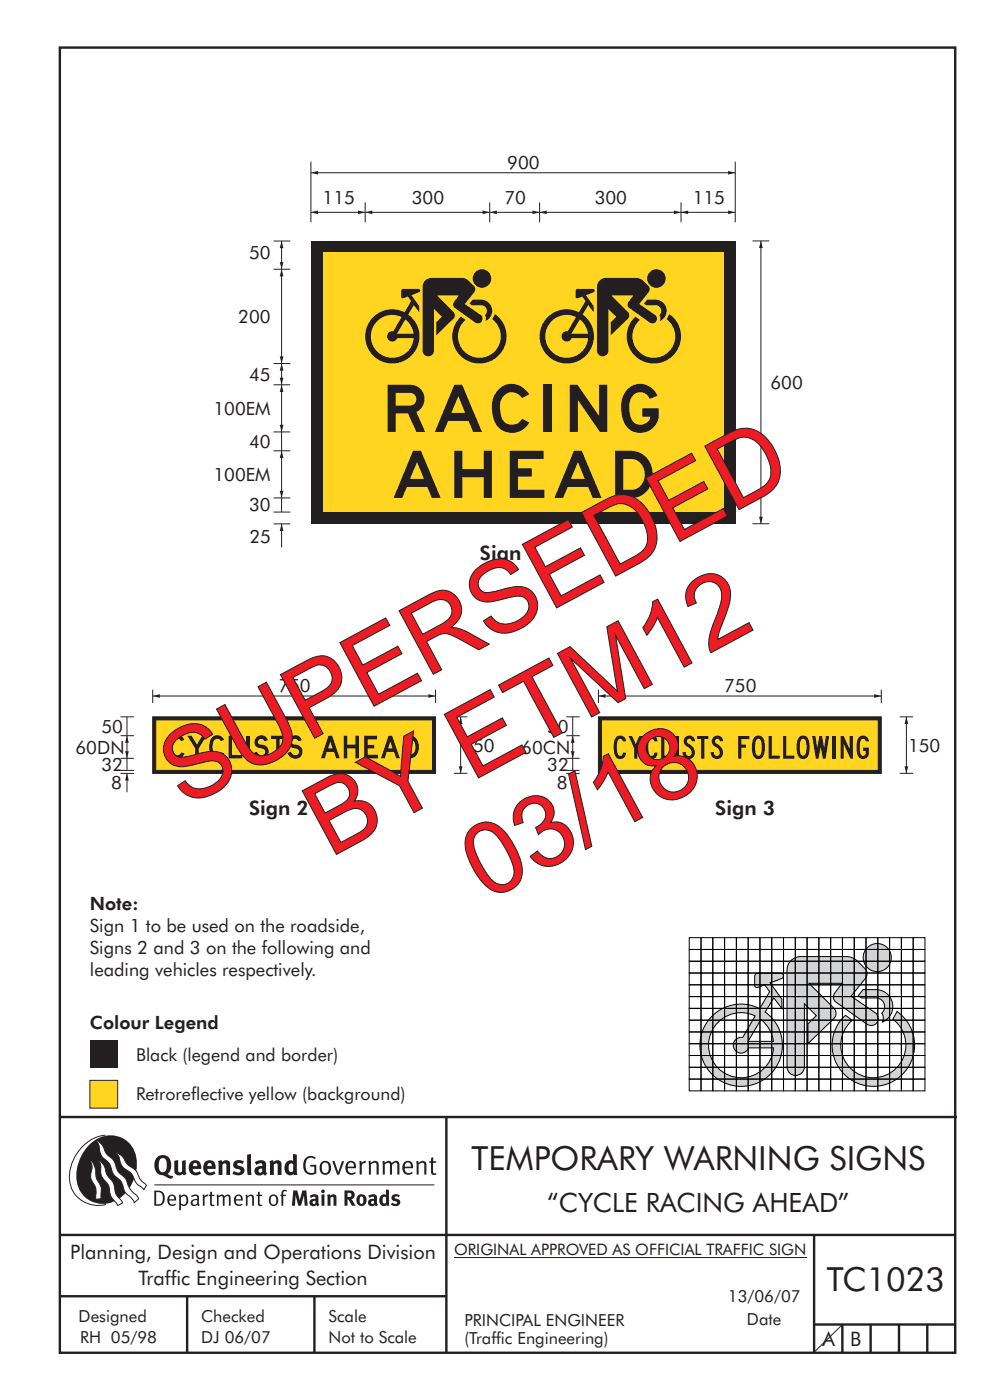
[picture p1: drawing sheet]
<svg xmlns="http://www.w3.org/2000/svg" width="210mm" height="297mm" viewBox="0 0 210 297" stroke-linecap="round" stroke-linejoin="round" font-family="sans-serif">
<path d="M32.4 147.7h60" fill="none" stroke="#231f20" stroke-width=".21"/>
<g fill="#231f20">
<path d="M32.4 147.7l1.5-.4v.7z"/>
<path d="M90.9 147.3l1.5 .4-1.5 .3z"/>
</g>
<path d="M32.4 146.3v2.8M92.4 146.3v2.8M97.7 152.1v12" fill="none" stroke="#231f20" stroke-width=".21"/>
<g fill="#231f20">
<path d="M97.7 152.1l.4 1.5h-.8z"/>
<path d="M97.3 162.6h.8l-.4 1.5z"/>
</g>
<path d="M26.9 156.1v4.8M96.3 152.1h2.8M96.3 164.1h2.8" fill="none" stroke="#231f20" stroke-width=".21"/>
<g fill="#231f20">
<path d="M26.9 156.1l.4 1.5h-.8z"/>
<path d="M26.5 159.4h.8l-.4 1.5z"/>
</g>
<path d="M26.9 152.1v4M26.9 160.9v2.5M26.9 164.1v4" fill="none" stroke="#231f20" stroke-width=".21"/>
<path d="M26.9 164.1l.4 1.5h-.8z" fill="#231f20"/>
<path d="M25.6 156.1h2.8M25.6 152.1h2.8M25.6 164.1h2.8M25.6 163.4h2.8M25.6 160.9h2.8" fill="none" stroke="#231f20" stroke-width=".21"/>
<path d="M32.4 152.1h60v12h-60z" fill-rule="evenodd" fill="#231f20" stroke="#231f20" stroke-width=".21"/>
<path d="M33 152.7h58.7v10.7h-58.7z" fill-rule="evenodd" fill="#ffd520" stroke="#231f20" stroke-width=".21"/>
<g fill="#231f20">
<path d="M36.7 156.3a1.6 1.6 0 0 1 2.4 .6l-.7 .4a.86 .86 0 0 0-1-.6 .86 .86 0 0 0-.7 .9 2.26 2.26 0 0 0 .7 2.6l.6-.1 .4-.5 .7 .2a1.58 1.58 0 0 1-1.7 1.2 1.58 1.58 0 0 1-1.4-1.6 3.4 3.4 0 0 1 .7-3.1z"/>
<path d="M39.7 156.1h.9l1.2 1.8 1.1-1.8h.9l-1.7 2.7v2.1h-.7v-2.1z"/>
<path d="M45.1 156.3a1.6 1.6 0 0 1 2.4 .6l-.7 .4a.86 .86 0 0 0-1-.6 .86 .86 0 0 0-.6 .9 2.26 2.26 0 0 0 .6 2.6l.6-.1 .5-.5 .7 .2a1.58 1.58 0 0 1-1.7 1.2 1.58 1.58 0 0 1-1.4-1.6 3.4 3.4 0 0 1 .6-3.1z"/>
<path d="M48.5 156.1h.7v4.1h2.2v.7h-2.9z"/>
<path d="M52.2 156.1h.7v4.8h-.7z"/>
<path d="M54.4 156.4a1.43 1.43 0 0 1 2.4 .6l-.7 .2a.68 .68 0 0 0-.8-.5 .68 .68 0 0 0-.5 .7 .68 .68 0 0 0 .8 .6 1.53 1.53 0 0 1 1.2 2.2 1.53 1.53 0 0 1-2.6 .2l-.4-.7 .7-.2a.86 .86 0 0 0 1 .8 .86 .86 0 0 0 .6-1.2l-.3-.2a1.93 1.93 0 0 1-1.8-1.2l.1-.8z"/>
<path d="M57.5 156.1h2.9v.7h-1.1v4.1h-.7v-4.1h-1.1z"/>
<path d="M61.6 156.4a1.43 1.43 0 0 1 2.4 .6l-.7 .2a.68 .68 0 0 0-.8-.5 .68 .68 0 0 0-.5 .7 .68 .68 0 0 0 .8 .6 1.53 1.53 0 0 1 1.2 2.2 1.53 1.53 0 0 1-2.6 .2l-.4-.7 .7-.2a.86 .86 0 0 0 1 .8 .86 .86 0 0 0 .6-1.2l-.3-.2a1.93 1.93 0 0 1-1.8-1.2l.1-.8z"/>
<path d="M72.9 156.1h.8v1.9h1.7v-1.9h.7v4.8h-.7v-2.1h-1.7v2.1h-.8z"/>
<path d="M77.3 156.1h2.7v.7h-2v1.2h1.4v.8h-1.4v1.3h2.2v.8h-2.9z"/>
<path d="M69.7 156.1h.7l1.7 4.8h-.8l-.5-1.4h-1.5l-.4 1.4h-.8zM70.1 157.3l-.5 1.5h1z"/>
<path d="M82.4 156.1h.8l1.6 4.8h-.8l-.4-1.4h-1.6l-.4 1.4h-.8zM82.8 157.3l-.5 1.5h1z"/>
<path d="M85.6 156.1v4.8a2.53 2.53 0 0 0 2.8-.8 2.68 2.68 0 0 0-1-4zM86.4 156.8a1.58 1.58 0 0 1 1.7 2.3l-.4 .7a1.35 1.35 0 0 1-1.3 .3z"/>
</g>
<path d="M126.9 147.7h60" fill="none" stroke="#231f20" stroke-width=".21"/>
<g fill="#231f20">
<path d="M126.9 147.7l1.6-.4v.7z"/>
<path d="M185.4 147.3l1.5 .4-1.5 .3z"/>
</g>
<path d="M126.9 146.3v2.8M186.9 146.3v2.8M192.3 152.1v12" fill="none" stroke="#231f20" stroke-width=".21"/>
<g fill="#231f20">
<path d="M192.3 152.1l.4 1.5h-.8z"/>
<path d="M191.9 162.6h.8l-.4 1.5z"/>
</g>
<path d="M121.5 156.1v4.8M190.8 152.1h2.9M190.8 164.1h2.9" fill="none" stroke="#231f20" stroke-width=".21"/>
<g fill="#231f20">
<path d="M121.5 156.1l.4 1.5h-.8z"/>
<path d="M121.1 159.4h.8l-.4 1.5z"/>
</g>
<path d="M121.5 152.1v4M121.5 160.9v2.5M121.5 164.1v4" fill="none" stroke="#231f20" stroke-width=".21"/>
<path d="M121.5 164.1l.4 1.5h-.8z" fill="#231f20"/>
<path d="M120.1 156.1h2.9M120.1 152.1h2.9M120.1 164.1h2.9M120.1 163.4h2.9M120.1 160.9h2.9" fill="none" stroke="#231f20" stroke-width=".21"/>
<path d="M126.9 152.1h60v12h-60z" fill-rule="evenodd" fill="#231f20" stroke="#231f20" stroke-width=".21"/>
<path d="M127.6 152.7h58.7v10.7h-58.7z" fill-rule="evenodd" fill="#ffd520" stroke="#231f20" stroke-width=".21"/>
<g fill="#231f20">
<path d="M130.8 156.3a1.23 1.23 0 0 1 1.3-.1 1.23 1.23 0 0 1 .7 1.1h-.7a.59 .59 0 0 0-.6-.6 .59 .59 0 0 0-.6 .7 4.2 4.2 0 0 0 .4 2.9h.6l.2-.6h.7a1.26 1.26 0 0 1-1.2 1.3 1.26 1.26 0 0 1-1.3-1.2l-.1-1.4a2.79 2.79 0 0 1 .6-2.1z"/>
<path d="M133.3 156.1h.8l.8 1.7 .7-1.7h.7l-1.1 2.7v2.1h-.7v-2.1z"/>
<path d="M137.5 156.3a1.23 1.23 0 0 1 1.3-.1 1.23 1.23 0 0 1 .7 1.1h-.7a.59 .59 0 0 0-.6-.6 .59 .59 0 0 0-.6 .7 4.2 4.2 0 0 0 .4 2.9h.5l.3-.6h.7a1.26 1.26 0 0 1-1.2 1.3 1.26 1.26 0 0 1-1.3-1.2l-.2-1.4a2.79 2.79 0 0 1 .7-2.1z"/>
<path d="M140.3 156.1h.6v4.2h1.8v.6h-2.4z"/>
<path d="M143.4 156.1h.6v4.8h-.6z"/>
<path d="M145.4 156.4a1.18 1.18 0 0 1 1.3-.3 1.18 1.18 0 0 1 .7 1.2h-.6a.54 .54 0 0 0-.9-.5 .54 .54 0 0 0 .1 1 1.74 1.74 0 0 1 1.4 1.4 1.74 1.74 0 0 1-.8 1.7 1.32 1.32 0 0 1-1.8-1.4h.7a.67 .67 0 0 0 .7 .9 .67 .67 0 0 0 .5-1.1l-.3-.4a2.33 2.33 0 0 1-1.4-1.5l.1-.5z"/>
<path d="M147.9 156.1h2.4v.7h-.9v4.1h-.7v-4.1h-.8z"/>
<path d="M151.4 156.4a1.18 1.18 0 0 1 1.3-.3 1.18 1.18 0 0 1 .7 1.2h-.7a.54 .54 0 0 0-.8-.5 .54 .54 0 0 0 .1 1 1.74 1.74 0 0 1 1.3 1.4 1.74 1.74 0 0 1-.7 1.7 1.32 1.32 0 0 1-1.8-1.4h.6a.67 .67 0 0 0 .8 .9 .67 .67 0 0 0 .4-1.1l-.2-.4a2.33 2.33 0 0 1-1.4-1.5v-.5z"/>
<path d="M156.6 156.1h2.4v.7h-1.7v1.1h.9v.7h-.9v2.3h-.7z"/>
<path d="M163 156.1h.7v4.2h1.7v.6h-2.4z"/>
<path d="M166.1 156.1h.7v4.2h1.7v.6h-2.4z"/>
<path d="M172.3 156.1h.7l.4 2.5 .4-2.5h.6l.4 2.6 .4-2.6h.7l-.8 4.8h-.5l-.5-2.4-.5 2.4h-.5z"/>
<path d="M176.6 156.1h.7v4.8h-.7z"/>
<path d="M178.3 156.1h.7l1.2 2.8v-2.8h.7v4.8h-.5l-1.4-3.1v3.1h-.7z"/>
<path d="M182.4 156.3a1.25 1.25 0 0 1 1.9 1h-.7a.54 .54 0 0 0-.4-.6 .54 .54 0 0 0-.6 .3 4.2 4.2 0 0 0 .2 3.3h.5l.4-.5v-.5h-.6v-.7h1.2v1a1.25 1.25 0 0 1-1.1 1.4 1.25 1.25 0 0 1-1.4-1.2 4.5 4.5 0 0 1 .6-3.5z"/>
<path d="M160.1 156.3a4.3 4.3 0 0 0 0 4.5 1.23 1.23 0 0 0 2-.9 4.1 4.1 0 0 0-.6-3.7 1.24 1.24 0 0 0-1.4 .1zM160.6 156.8l.3-.1a1 1 0 0 1 .7 1.2v.6a1.61 1.61 0 0 1-.7 1.8 1.46 1.46 0 0 1-.7-1.8 2.16 2.16 0 0 1 .4-1.7z"/>
<path d="M169.6 156.3a4.3 4.3 0 0 0 0 4.5 1.23 1.23 0 0 0 2-.9 4.1 4.1 0 0 0-.6-3.7 1.24 1.24 0 0 0-1.4 .1zM170.1 156.8l.3-.1a1 1 0 0 1 .6 1.2l.1 .6a1.61 1.61 0 0 1-.7 1.8 1.46 1.46 0 0 1-.8-1.8 2.16 2.16 0 0 1 .5-1.7z"/>
</g>
<g fill="none" stroke="#231f20" stroke-width=".51">
<path d="M12.7 10.1h189.9v276.9h-189.9zM12.7 237h190.3M94.7 236.9v50.1M12.7 262h190M12.7 275h82M39.7 275v12M66.7 275v12M172.7 262v25M172.7 281h30M178.7 281v6M184.7 281v6M190.7 281v6"/>
<path d="M196.7 281v6"/>
</g>
<path d="M96.3 266.7h74.7" fill="none" stroke="#231f20" stroke-width=".21"/>
<path d="M19.1 220.7h5.9v5.9h-5.9z" fill-rule="evenodd" fill="#231f20"/>
<path d="M19.1 229.2h5.9v5.9h-5.9z" fill-rule="evenodd" fill="#ffd520" stroke="#231f20" stroke-width=".21"/>
<g fill="#231f20">
<path d="M64.9 245.6a1.61 1.61 0 0 1 2.1 0l-.2 .3a1.17 1.17 0 0 0-1.4-.2 1.17 1.17 0 0 0-.6 1.3 1.42 1.42 0 0 0 1.2 1.8l.7-.1v-1.2h-.8l-.1-.4h1.3v1.8a1.82 1.82 0 0 1-2.2 0 1.82 1.82 0 0 1-.6-2.1l.2-.7z" fill-rule="evenodd"/>
<path d="M68.2 246.5a1.77 1.77 0 0 0 .4 2.7 1.39 1.39 0 0 0 1.4-.5 1.39 1.39 0 0 0 .2-1.5 1.19 1.19 0 0 0-2-.7zM68.5 246.8a.83 .83 0 0 1 1 .1 .83 .83 0 0 1 .2 .9 .75 .75 0 0 1-.6 1.1 .75 .75 0 0 1-.8-.9v-.9z" fill-rule="evenodd"/>
<path d="M70.5 246.3h.4l.8 2.4 .8-2.4h.5l-1.1 2.9h-.4z" fill-rule="evenodd"/>
<path d="M73.6 246.7a1.74 1.74 0 0 0 .5 2.5l.9-.1 .5-.2-.2-.3a.89 .89 0 0 1-1.1 .2 .89 .89 0 0 1-.4-1h1.7a1.15 1.15 0 0 0-.4-1.4 1.15 1.15 0 0 0-1.5 .3zM74 246.8a.67 .67 0 0 1 .8-.1 .67 .67 0 0 1 .3 .8h-1.3z" fill-rule="evenodd"/>
<path d="M76.2 246.4l.4-.1 .1 .4 .5-.4h.5l-.2 .5a.61 .61 0 0 0-.8 .6v1.8h-.4z" fill-rule="evenodd"/>
<path d="M78.1 246.4l.5-.1 .1 .4a.89 .89 0 0 1 .9-.4 .89 .89 0 0 1 .7 .7v2.2h-.4v-2.2l-.1-.2-.3-.1-.8 .3v2.2h-.4z" fill-rule="evenodd"/>
<path d="M81.1 246.4l.4-.1 .1 .4a.83 .83 0 0 1 .8-.4 .83 .83 0 0 1 .7 .4 .86 .86 0 0 1 .9-.4 .86 .86 0 0 1 .7 .7v2.2h-.4l-.1-2.4a.5 .5 0 0 0-.8 .1l-.2 .2v2.1h-.5v-2.3l-.4-.2-.7 .3v2.2h-.4z" fill-rule="evenodd"/>
<path d="M85.7 246.7a1.74 1.74 0 0 0 .5 2.5l.9-.1 .5-.2-.2-.3a.89 .89 0 0 1-1.1 .2 .89 .89 0 0 1-.4-1h1.7a1.15 1.15 0 0 0-.5-1.4 1.15 1.15 0 0 0-1.4 .3zM86 246.8a.67 .67 0 0 1 .9-.1 .67 .67 0 0 1 .3 .8h-1.3z" fill-rule="evenodd"/>
<path d="M88.3 246.4l.4-.1 .1 .4a.89 .89 0 0 1 .9-.4 .89 .89 0 0 1 .7 .7v2.2h-.4v-2.2l-.1-.2-.3-.1-.8 .3v2.2h-.4z" fill-rule="evenodd"/>
<path d="M91.5 245.6l.4-.1v.8h.7l-.2 .4h-.5v2.1l.1 .1h.5l.1 .3a.71 .71 0 0 1-1.2-.6v-1.9h-.3v-.4h.3z" fill-rule="evenodd"/>
<path d="M37 246.3l.8-.2v2a.46 .46 0 0 0 .2 .6 .46 .46 0 0 0 .6-.2v-2.2l.8-.2v2.4l.2 .5-.6 .3-.2-.3a1.03 1.03 0 0 1-1.2 .3 1.03 1.03 0 0 1-.6-1.1z" fill-rule="evenodd"/>
<path d="M40.4 246.5a1.64 1.64 0 0 0 0 2.3 1.64 1.64 0 0 0 2.3 .1l-.4-.4a.78 .78 0 0 1-.9 .2 .78 .78 0 0 1-.5-.7h1.8a1.37 1.37 0 0 0-.6-1.7 1.37 1.37 0 0 0-1.7 .2zM41 246.9a.48 .48 0 0 1 .7-.1 .48 .48 0 0 1 .2 .6h-1z" fill-rule="evenodd"/>
<path d="M43.5 246.5a1.65 1.65 0 0 0-.2 2 1.65 1.65 0 0 0 1.9 .7l.5-.3-.3-.4a.78 .78 0 0 1-.9 .3 .78 .78 0 0 1-.5-.8h1.8a1.37 1.37 0 0 0-.6-1.7 1.37 1.37 0 0 0-1.7 .2zM44.1 246.9a.48 .48 0 0 1 .6-.1 .48 .48 0 0 1 .2 .6h-.9z" fill-rule="evenodd"/>
<path d="M46.3 246.3l.7-.2 .1 .4a.95 .95 0 0 1 1-.3 .95 .95 0 0 1 .7 .8v2.3h-.8v-2.3l-.3-.2-.5 .3v2.2h-.8z" fill-rule="evenodd"/>
<path d="M49.7 246.5a1.73 1.73 0 0 1 2-.1l-.2 .5-.6-.2a.42 .42 0 0 0-.6 .3l.2 .2a1.23 1.23 0 0 1 1.4 1.1 1.47 1.47 0 0 1-2.3 .9l-.3-.2 .3-.6 .7 .3a.47 .47 0 0 0 .7-.3 .87 .87 0 0 0-1-.5l-.4-.2-.1-.4z" fill-rule="evenodd"/>
<path d="M54.1 246.5l.3 .6 .3-.2a.62 .62 0 0 1 .9 .1v.4a1.21 1.21 0 0 0-1.3 .3 1.21 1.21 0 0 0-.2 1.3 1.19 1.19 0 0 0 1.7 0l.5 .4 .4-.5-.3-.3v-1.4a.96 .96 0 0 0-1.3-1.1zM55 248l.6-.1v.7a.43 .43 0 0 1-.6 .1 .43 .43 0 0 1 0-.7z" fill-rule="evenodd"/>
<path d="M57.2 246.3l.7-.2 .1 .4a.95 .95 0 0 1 1-.3 .95 .95 0 0 1 .7 .8v2.3h-.8v-2.3l-.3-.2-.5 .3v2.2h-.8z" fill-rule="evenodd"/>
<path d="M62.2 244.8v1.5a1.29 1.29 0 0 0-1.4 .2 1.29 1.29 0 0 0-.5 1.3 1.24 1.24 0 0 0 .5 1.3 1.24 1.24 0 0 0 1.5 0l.1 .2h.7l-.1-4.4zM61.5 246.9l.4-.1 .3 .2v1.5l-.3 .1a.48 .48 0 0 1-.6-.4 1.52 1.52 0 0 1 .2-1.3z" fill-rule="evenodd"/>
<path d="M52.4 245l.8-.2 .2 4.5h-.8l-.1-.2z" fill-rule="evenodd"/>
</g>
<path d="M22.4 240.8a9 9 0 0 0-7.4 10.9 6.2 6.2 0 0 0 7.5 3.8M32.7 251.4h59.4" fill="none" stroke="#231f20" stroke-width=".21"/>
<path d="M19.1 242.7a5.7 5.7 0 0 1 6.5-1.4 5.7 5.7 0 0 1 3.4 5.7 8.6 8.6 0 0 1-6.2 8.3 5.7 5.7 0 0 1-6.5-7 9.9 9.9 0 0 1 2.8-5.6z" fill-rule="evenodd" fill="#231f20"/>
<path d="M24.4 244.5a3.1 3.1 0 0 1 2.3 2.2l.8 .7a3.2 3.2 0 0 1 2 2.4l.4 .6 1.2 1.1-.6 .9-.2-.3a3.5 3.5 0 0 1-1.9-2.1 3.8 3.8 0 0 0-2.1-2.2 3.5 3.5 0 0 1-1-2.2zM20.4 241.9a3.4 3.4 0 0 1 1.9 2.4l.7 .9a3.3 3.3 0 0 1 1.7 2.6 4.4 4.4 0 0 0 1.7 2l.3 .3a6.1 6.1 0 0 0 2.5 3.7l.2 .5-.9 .9a6.1 6.1 0 0 0-1.9-2.3l-.4-.7a3.6 3.6 0 0 0-1.9-2.8l-.6-1a3.6 3.6 0 0 0-1.9-2.8 3.7 3.7 0 0 1-.8-2.4zM21 246.1a3.4 3.4 0 0 1 1.5 2.7l.6 1a3.8 3.8 0 0 1 1.4 3.1l.3 .7 1.2 1.6-1 .5-.5-.7a3.2 3.2 0 0 1-1.3-2.8 4.3 4.3 0 0 0-1.4-2.2 4.7 4.7 0 0 1-.5-3zM19.2 246.1a5.1 5.1 0 0 1 1.2 3.7l.3 .7a3.1 3.1 0 0 1 .7 2.9l.1 .9-1.1 .2-.1-.8a3.5 3.5 0 0 0-.9-3.3 3.6 3.6 0 0 1 .1-2.5z" fill-rule="evenodd" fill="#fff" stroke="#231f20" stroke-width=".21"/>
<g fill="#231f20">
<path d="M33.4 245.5a2.51 2.51 0 0 0 .4 3.7l.8 .1a2.78 2.78 0 0 0 2 .7l.2-.6h-.6l-.7-.3a2.56 2.56 0 0 0 0-3.8 1.83 1.83 0 0 0-2.1 .2zM34 245.8a.87 .87 0 0 1 1 .1 .87 .87 0 0 1 .4 .9v.4a1.17 1.17 0 0 1-.9 1.5l-.3-.1a2.38 2.38 0 0 1-.2-2.8z" fill-rule="evenodd"/>
<path d="M33.1 252.9v2.6a1.12 1.12 0 0 0 1.2-.3 1.12 1.12 0 0 0 .2-1.2l-.1-.5-.3-.5zM32.7 252.6h1.1a1.67 1.67 0 0 1 1.2 1.6 1.67 1.67 0 0 1-1.3 1.6h-1zM36.1 253.9l-.2 .5h1.1a.55 .55 0 0 0-.3-.6 .55 .55 0 0 0-.6 .1zM35.8 253.7a.95 .95 0 0 1 1.2-.1 .95 .95 0 0 1 .4 1.1h-1.5a.72 .72 0 0 0 .4 .8 .72 .72 0 0 0 .9-.2l.1 .3a1.15 1.15 0 0 1-1.5 0 1.15 1.15 0 0 1-.2-1.5zM38.4 254.1v1.1a.7 .7 0 0 0 .9 .2 .7 .7 0 0 0 .2-.9 .61 .61 0 0 0-.4-.7 .61 .61 0 0 0-.7 .3zM38 253.5l.3-.1 .1 .4a.95 .95 0 0 1 1.2-.2 .95 .95 0 0 1 .3 1.2 .92 .92 0 0 1-.5 .9 .92 .92 0 0 1-1-.1v1.1l-.4 .1zM40.9 254.8a.5 .5 0 0 0 .2 .8 .5 .5 0 0 0 .7-.4v-.6zM40.5 253.7a1 1 0 0 1 1.7 .3v1.4l.2 .2-.2 .3-.3-.4a.78 .78 0 0 1-1.4 0 .78 .78 0 0 1 .8-1.1h.5a.58 .58 0 0 0-.3-.7 .58 .58 0 0 0-.7 .2zM43 253.5l.3-.1 .1 .4 .3-.3 .5-.1-.2 .4a.52 .52 0 0 0-.6 .5v1.5h-.4zM44.6 252.9l.4-.1-.1 .7h.6l-.1 .2h-.5v1.5a.35 .35 0 0 0 .6 .3v.3a.57 .57 0 0 1-.6 .1 .57 .57 0 0 1-.3-.6v-1.6h-.3v-.2h.3zM45.9 253.5l.4-.1 .1 .4 .2-.2a.64 .64 0 0 1 1 .2 .7 .7 0 0 1 .8-.4 .7 .7 0 0 1 .5 .6v1.8h-.4v-1.7l-.2-.4-.7 .4v1.7h-.3v-1.7a.38 .38 0 0 0-.3-.4 .38 .38 0 0 0-.5 .2l-.1 .2v1.7h-.4zM50.2 253.9l-.2 .5h1.1a.55 .55 0 0 0-.2-.6 .55 .55 0 0 0-.7 .1zM49.9 253.7a.95 .95 0 0 1 1.2-.1 .95 .95 0 0 1 .4 1.1h-1.5a.72 .72 0 0 0 .4 .8 .72 .72 0 0 0 .9-.2l.1 .3a1.15 1.15 0 0 1-1.5 0 1.15 1.15 0 0 1-.2-1.5zM52.1 253.5l.3-.1 .1 .4a.72 .72 0 0 1 .8-.4 .72 .72 0 0 1 .6 .6v1.8h-.4v-1.6a.45 .45 0 0 0-.3-.5 .45 .45 0 0 0-.5 .2l-.2 .2v1.7h-.3zM54.7 252.9l.4-.1v.7h.6l-.1 .2h-.5v1.5a.35 .35 0 0 0 .5 .3v.3a.57 .57 0 0 1-.6 .1 .57 .57 0 0 1-.3-.6v-1.6h-.3v-.2h.3zM57.6 253.8l-.2 .8a.65 .65 0 0 0 .3 .8 .65 .65 0 0 0 .8-.2l.1-.1a.93 .93 0 0 0-.7-1.4zM57.3 253.7a1.12 1.12 0 0 1 1.4 0 1.12 1.12 0 0 1 .2 1.5 1.01 1.01 0 0 1-1.2 .6 1.01 1.01 0 0 1-.7-1.2zM59.9 252.6l.5-.2 .5 .1-.2 .3-.3-.1-.3 .2v.6h.6l-.1 .2h-.5v2.1h-.4v-2.1h-.2v-.2h.2zM62.2 252.5l-.3 3.3h.7l.1-2.3 .6 2.3h.5l.7-2.3 .1 2.3h.7l-.3-3.3h-.9l-.5 2.2-.5-2.2zM65.7 253.7l.3 .4a.51 .51 0 0 1 .5-.3 .51 .51 0 0 1 .4 .4v.1a.88 .88 0 0 0-1.1 .3 .88 .88 0 0 0 .2 1.2 .9 .9 0 0 0 1.1-.2l.3 .3 .4-.4-.3-.3v-1a.87 .87 0 0 0-.4-.9 .87 .87 0 0 0-1 .2zM66.4 254.8l.5-.1v.6l-.1 .1h-.3l-.2-.2zM68.2 253.4v2.4h.6v-2.5zM68.1 252.7a.4 .4 0 0 0 .8 0 .4 .4 0 0 0-.8 0zM69.4 253.5l.1 2.3h.6v-1.7a.33 .33 0 0 1 .4-.2 .33 .33 0 0 1 .2 .3v1.6h.7v-1.8a.75 .75 0 0 0-.6-.6 .75 .75 0 0 0-.8 .2v-.3zM73.1 252.5v3.3h.6v-1.4l.3 .3 .7 1.1h.7l-.9-1.4a.94 .94 0 0 0 .7-1 .94 .94 0 0 0-.9-.9zM73.7 253.1a.51 .51 0 0 1 .7 .1 .51 .51 0 0 1-.1 .7h-.6zM75.9 253.7a1.19 1.19 0 0 0-.1 1.7 1.19 1.19 0 0 0 1.7 0 1.19 1.19 0 0 0 0-1.6 1.19 1.19 0 0 0-1.6-.1zM76.5 253.9l.2-.1a.99 .99 0 0 1 0 1.6 1.06 1.06 0 0 1-.2-1.5zM78.1 253.7l.3 .4a.51 .51 0 0 1 .5-.3 .51 .51 0 0 1 .4 .4v.1a.88 .88 0 0 0-1.1 .3 .88 .88 0 0 0 .2 1.2 .9 .9 0 0 0 1.1-.2l.3 .3 .4-.4-.2-.3v-1a.87 .87 0 0 0-.5-.9 .87 .87 0 0 0-1 .2zM78.9 254.8l.4-.1v.6l-.1 .1h-.3l-.2-.2zM81.9 252.3v1.2a1.2 1.2 0 0 0-1.4 .6 1.2 1.2 0 0 0 .2 1.4l.5 .3 .8-.1v.1h.6l-.1-3.4zM81.4 253.9l.5 .1-.1 1.2a.46 .46 0 0 1-.5 0 .46 .46 0 0 1-.2-.6zM83.3 253.5a.79 .79 0 0 0-.2 1 .79 .79 0 0 0 1 .4 .33 .33 0 0 1 0 .5 .33 .33 0 0 1-.5-.1l-.5-.2-.2 .5a1.15 1.15 0 0 0 1.2 .3 1.15 1.15 0 0 0 .8-1 1.49 1.49 0 0 0-1.2-.8 .4 .4 0 0 1 .3-.3 .4 .4 0 0 1 .4 .1l.2 .1 .2-.4a1.47 1.47 0 0 0-1.5-.1z" fill-rule="evenodd"/>
</g>
<path d="M178.8 280.9l-6 5.9" fill="none" stroke="#231f20" stroke-width=".21"/>
<path d="M66 51.1h90v60h-90z" fill-rule="evenodd" fill="#231f20"/>
<path d="M68.5 53.6h85v55h-85z" fill-rule="evenodd" fill="#ffd520"/>
<g fill="#231f20">
<path d="M96.4 95.6h1.7v3.9h4.5v-3.9h1.7v10h-1.7v-4.4h-4.5v4.4h-1.7z"/>
<path d="M108.1 95.6h7.2v1.8h-5.4v2h2.9v1.7h-2.9v2.8h5.6v1.7h-7.4z"/>
<path d="M106 82.4a4.1 4.1 0 0 1 6.3 1.2l-1.5 .8a2.53 2.53 0 0 0-3-1.1 2.53 2.53 0 0 0-1.7 2.7 4.8 4.8 0 0 0 1 3.6 2.48 2.48 0 0 0 3.7-.8l1.5 .8a4.1 4.1 0 0 1-4.5 2.1 4.1 4.1 0 0 1-3.3-3.6 5.5 5.5 0 0 1 1.5-5.7z"/>
<path d="M115.3 81.6h1.7v10h-1.7z"/>
<path d="M120.8 81.6h1.7l4.6 6.6v-6.6h1.7v10h-1.5l-4.7-6.8v6.8h-1.8z"/>
<path d="M133.3 82.4a3.8 3.8 0 0 1 6.1 1.6l-1.6 .6a2.22 2.22 0 0 0-2.4-1.4 2.22 2.22 0 0 0-1.8 2.2 5 5 0 0 0 1 4.3 2.16 2.16 0 0 0 3.3-1.3h-1.7v-1.8h3.5v1.8a3.9 3.9 0 0 1-4 3.4 3.9 3.9 0 0 1-3.8-3.6 6 6 0 0 1 1.4-5.8z"/>
<path d="M87.6 95.6l-4.1 10h1.8l1-2.3h4.3l1 2.3h1.9l-4.2-10zM88.5 98l1.4 3.6h-2.9z"/>
<path d="M121.7 95.6l-4.1 10h1.8l1-2.3h4.4l.9 2.3h1.9l-4.2-10zM122.6 98l1.4 3.6h-2.9z"/>
<path d="M130.5 95.6v10h3.5a4.8 4.8 0 0 0 4.3-6.2 4.6 4.6 0 0 0-4.6-3.8zM132.2 97.4a4.1 4.1 0 0 1 3.4 .6 3.5 3.5 0 0 1-1.1 5.9h-2.3z"/>
<path d="M82.2 81.6v10h1.7v-3.9h2.6l1.8 3.9h1.9l-1.9-4.2a3 3 0 0 0 1.7-3.4 3 3 0 0 0-3-2.4zM83.9 83.3h3.1a1.34 1.34 0 0 1 1.3 1.4 1.34 1.34 0 0 1-1.3 1.3h-3.1z"/>
<path d="M96.4 81.6l-4.2 10h1.9l1-2.3h4.3l1 2.3h1.8l-4.2-10zM97.2 84l1.5 3.6h-3z"/>
</g>
<path d="M66 36.6h90" fill="none" stroke="#231f20" stroke-width=".21"/>
<g fill="#231f20">
<path d="M66 36.6l1.5-.3v.7z"/>
<path d="M154.4 36.3l1.6 .3-1.6 .4z"/>
</g>
<path d="M161.4 51.1v60" fill="none" stroke="#231f20" stroke-width=".21"/>
<g fill="#231f20">
<path d="M161.4 51.1l.4 1.5h-.8z"/>
<path d="M161 109.6h.8l-.4 1.5z"/>
</g>
<path d="M159.6 51.1h3.6M59.7 77.1v4.5M59.7 91.6v4M159.6 111.1h3.6" fill="none" stroke="#231f20" stroke-width=".21"/>
<g fill="#231f20">
<path d="M59.7 77.1l.4 1.5h-.8z"/>
<path d="M59.3 80.1h.8l-.4 1.5z"/>
</g>
<path d="M59.7 51.1v6" fill="none" stroke="#231f20" stroke-width=".21"/>
<g fill="#231f20">
<path d="M59.7 51.1l.4 1.5h-.8z"/>
<path d="M59.3 55.6h.8l-.4 1.5z"/>
</g>
<path d="M59.7 95.6v13" fill="none" stroke="#231f20" stroke-width=".21"/>
<g fill="#231f20">
<path d="M59.7 95.6l.4 1.5h-.8z"/>
<path d="M59.3 104.1h.8l-.4 1.5z"/>
</g>
<path d="M59.7 81.6v10" fill="none" stroke="#231f20" stroke-width=".21"/>
<g fill="#231f20">
<path d="M59.7 81.6l.4 1.5h-.8z"/>
<path d="M59.3 90.1h.8l-.4 1.5z"/>
</g>
<path d="M59.7 57.1v20" fill="none" stroke="#231f20" stroke-width=".21"/>
<g fill="#231f20">
<path d="M59.7 57.1l.4 1.5h-.8z"/>
<path d="M59.3 75.6h.8l-.4 1.5z"/>
</g>
<path d="M59.7 111.1v5" fill="none" stroke="#231f20" stroke-width=".21"/>
<path d="M59.7 111.1l.4 1.5h-.8z" fill="#231f20"/>
<path d="M58 51.1h3.6M58 57.1h3.6M58 77.1h3.6M58 95.6h3.6M58 81.6h3.6M58 91.6h3.6M58 111.1h3.6M58 108.6h3.6M58 105.6h3.6" fill="none" stroke="#231f20" stroke-width=".21"/>
<g fill="#231f20">
<path d="M137.3 63.6a3.6 3.6 0 0 1 3.6 .9 2.35 2.35 0 0 1-.9 3.6 1.25 1.25 0 0 0-.1-1.2 1.21 1.21 0 0 0 .3-1.4 1.21 1.21 0 0 0-1.1-.8h-2l-.5-.3z" fill-rule="evenodd"/>
<path d="M116.1 67.3a5.7 5.7 0 0 1 6.7-1.1l1.4-2.3-.7-1-1.1 .4a.98 .98 0 0 1-.3-1.2l.1-.6 .4-.2h3.2l.3 .3a1.05 1.05 0 0 1-1 .7l-.8 .3 1.6 2.3v1.3l-1.1-1.5-1.2 2a5.8 5.8 0 0 1 1.1 8.3 5.8 5.8 0 0 1-8.4 .6 5.8 5.8 0 0 1-.2-8.3zM117.3 67.9a4.5 4.5 0 0 0 .8 7.5 4.5 4.5 0 0 0 6.6-3.7h-3.4a1.1 1.1 0 0 1-1.4 .7 1.1 1.1 0 0 1-.7-1.3 1.1 1.1 0 0 1 1.2-.8l1.8-3a4.5 4.5 0 0 0-4.9 .6zM123 67.8l-1.8 3h3.5l-.5-1.7z" fill-rule="evenodd"/>
<path d="M134.3 67.6l.5-.4 .9 .7a4.6 4.6 0 0 0-.3 6.6 4.6 4.6 0 0 0 6.7-.1 4.6 4.6 0 0 0-.7-6.7l.6-1.1a5.8 5.8 0 0 1 1.3 8.2 5.8 5.8 0 0 1-8.2 1.1 5.8 5.8 0 0 1-.8-8.3z" fill-rule="evenodd"/>
<path d="M127.2 59.5l.8-.5 .5-.1 6.9 .1a4 4 0 0 1 2.2 1.7 1.04 1.04 0 0 1 0 1.3l-2 2.5 3.5 2.4a.99 .99 0 0 1 0 1.4 .99 .99 0 0 1-1.3 .1l-4.3-3.1a.88 .88 0 0 1-.2-1.3l1-1.3h-4.6l3.5 3.5a1.04 1.04 0 0 1-.2 1.6l-3.5 3.3v-2.7l1.2-1.2-1.6-1.6v8.8a1.21 1.21 0 0 1-1.3 1.2 1.21 1.21 0 0 1-1.2-1.2v-11.4a5.9 5.9 0 0 1 .3-3.1z" fill-rule="evenodd"/>
<path d="M100.3 63.6a3.6 3.6 0 0 1 3.6 .9 2.35 2.35 0 0 1-.9 3.6 1.25 1.25 0 0 0-.1-1.2 1.21 1.21 0 0 0 .3-1.4 1.21 1.21 0 0 0-1.1-.8h-2l-.5-.3z" fill-rule="evenodd"/>
<path d="M79.1 67.3a5.7 5.7 0 0 1 6.7-1.1l1.4-2.3-.7-1-1.1 .4a.98 .98 0 0 1-.3-1.2l.1-.6 .4-.2h3.2l.3 .3a1.05 1.05 0 0 1-1 .7l-.8 .3 1.6 2.3v1.3l-1.1-1.5-1.2 2a5.8 5.8 0 0 1 1.1 8.3 5.8 5.8 0 0 1-8.4 .6 5.8 5.8 0 0 1-.2-8.3zM80.3 67.9a4.5 4.5 0 0 0 .8 7.5 4.5 4.5 0 0 0 6.6-3.7h-3.4a1.1 1.1 0 0 1-1.4 .7 1.1 1.1 0 0 1-.7-1.3 1.1 1.1 0 0 1 1.2-.8l1.8-3a4.5 4.5 0 0 0-4.9 .6zM86 67.8l-1.8 3h3.5l-.5-1.7z" fill-rule="evenodd"/>
<path d="M97.3 67.6l.5-.4 .9 .7a4.6 4.6 0 0 0-.3 6.6 4.6 4.6 0 0 0 6.7-.1 4.6 4.6 0 0 0-.7-6.7l.6-1.1a5.8 5.8 0 0 1 1.3 8.2 5.8 5.8 0 0 1-8.2 1.1 5.8 5.8 0 0 1-.8-8.3z" fill-rule="evenodd"/>
<path d="M90.2 59.5l.8-.5 .5-.1 6.9 .1a4 4 0 0 1 2.2 1.7 1.04 1.04 0 0 1 0 1.3l-2 2.5 3.5 2.4a.99 .99 0 0 1 0 1.4 .99 .99 0 0 1-1.3 .1l-4.3-3.1a.88 .88 0 0 1-.2-1.3l1-1.3h-4.6l3.5 3.5a1.04 1.04 0 0 1-.2 1.6l-3.5 3.3v-2.7l1.2-1.2-1.6-1.6v8.8a1.21 1.21 0 0 1-1.3 1.2 1.21 1.21 0 0 1-1.2-1.2v-11.4a5.9 5.9 0 0 1 .3-3.1z" fill-rule="evenodd"/>
<circle cx="139.2" cy="59.1" r="1.97"/>
<circle cx="102.2" cy="59.1" r="1.97"/>
</g>
<path d="M65.9 45h11.6" fill="none" stroke="#231f20" stroke-width=".21"/>
<g fill="#231f20">
<path d="M65.9 45l1.6-.3v.7z"/>
<path d="M76 44.7l1.5 .3-1.5 .4z"/>
</g>
<path d="M77.5 42.9v4.3M77.5 45h26.4M103.9 42.9v4.3M114.5 42.9v4.3M144.5 42.9v4.3" fill="none" stroke="#231f20" stroke-width=".21"/>
<g fill="#231f20">
<path d="M102.4 44.7l1.5 .3-1.5 .4z"/>
<path d="M77.5 45l1.5-.3v.7z"/>
</g>
<path d="M103.9 45h10.6" fill="none" stroke="#231f20" stroke-width=".21"/>
<g fill="#231f20">
<path d="M103.9 45l1.5-.3v.7z"/>
<path d="M113 44.7l1.5 .3-1.5 .4z"/>
</g>
<path d="M114.5 45h30" fill="none" stroke="#231f20" stroke-width=".21"/>
<g fill="#231f20">
<path d="M143 44.7l1.5 .3-1.5 .4z"/>
<path d="M114.5 45l1.5-.3v.7z"/>
</g>
<path d="M144.5 45h11.5" fill="none" stroke="#231f20" stroke-width=".21"/>
<g fill="#231f20">
<path d="M144.5 45l1.5-.3v.7z"/>
<path d="M154.5 44.7l1.5 .3-1.5 .4z"/>
</g>
<path d="M65.9 34.3v12.9M156 34.3v12.9" fill="none" stroke="#231f20" stroke-width=".21"/>
<g fill="#d1d3d4" stroke="#000" stroke-width=".21">
<path d="M183.1 209.9a6.4 6.4 0 0 1 4.7 .7 3.6 3.6 0 0 1-.6 6.2l.1-.4a1.72 1.72 0 0 0-.3-1.5 1.83 1.83 0 0 0 .5-2 1.83 1.83 0 0 0-1.7-1.2h-3l-.7-.5z" fill-rule="evenodd"/>
<path d="M151 215.6a8.6 8.6 0 0 1 10.1-1.6l2.2-3.6-1.1-1.5-1 .4a.76 .76 0 0 1-1.1 0v-1.6a.85 .85 0 0 1 .1-1 .85 .85 0 0 1 .9-.2h4.6a.57 .57 0 0 1 .4 .9l-2.7 1.1 2.5 3.5v2l-1.8-2.3-1.8 3a8.7 8.7 0 0 1 1.7 12.5 8.7 8.7 0 0 1-12.7 1 8.7 8.7 0 0 1-.3-12.6zM152.7 216.5a6.9 6.9 0 0 0 1.4 11.4 6.9 6.9 0 0 0 10-5.6h-5.3a1.67 1.67 0 0 1-2.1 1 1.67 1.67 0 0 1-1.1-2 1.67 1.67 0 0 1 1.9-1.2l2.7-4.6a6.8 6.8 0 0 0-7.5 1zM161.4 216.3l-2.7 4.6h5.4a7.3 7.3 0 0 0-2.7-4.6z" fill-rule="evenodd"/>
<path d="M178.8 215.9l.5-.5 1.5 1a6.9 6.9 0 0 0-.5 10.2 6.9 6.9 0 0 0 10.1-.3 6.9 6.9 0 0 0-1-10.1l.9-1.6a8.7 8.7 0 0 1 1.9 12.4 8.7 8.7 0 0 1-12.5 1.5 8.7 8.7 0 0 1-.9-12.6z" fill-rule="evenodd"/>
<path d="M168 203.6l1.1-.6 .7-.1 10.3 .1 1.3 .5 2.3 2.2a1.55 1.55 0 0 1-.1 1.8l-3.1 3.8 5.3 3.7a1.51 1.51 0 0 1 .1 2.1 1.51 1.51 0 0 1-2 .2l-6.6-4.7a1.31 1.31 0 0 1-.2-2l1.5-2h-7l5.4 5.4a1.57 1.57 0 0 1-.3 2.3l-5.3 5.1v-4.2l1.8-1.7-2.6-2.6v13.4a1.84 1.84 0 0 1-1.8 1.8 1.84 1.84 0 0 1-1.9-1.8v-19.2a3.7 3.7 0 0 1 1.1-3.5z" fill-rule="evenodd"/>
<circle cx="186.1" cy="203.1" r="2.98"/>
</g>
<g fill="none" stroke="#000" stroke-width=".21">
<path d="M146.2 198.9h2.5v2.5h-2.5zM148.7 198.9h2.5v2.5h-2.5zM151.2 198.9h2.5v2.5h-2.5zM153.7 198.9h2.5v2.5h-2.5zM156.2 198.9h2.5v2.5h-2.5zM158.7 198.9h2.5v2.5h-2.5zM161.2 198.9h2.5v2.5h-2.5zM163.7 198.9h2.5v2.5h-2.5zM166.2 198.9h2.5v2.5h-2.5zM168.7 198.9h2.5v2.5h-2.5zM171.2 198.9h2.5v2.5h-2.5zM173.7 198.9h2.5v2.5h-2.5z"/>
<path d="M176.2 198.9h2.5v2.5h-2.5zM178.7 198.9h2.5v2.5h-2.5zM181.2 198.9h2.5v2.5h-2.5zM183.7 198.9h2.5v2.5h-2.5zM186.2 198.9h2.5v2.5h-2.5zM188.7 198.9h2.5v2.5h-2.5zM191.2 198.9h2.5v2.5h-2.5zM193.7 198.9h2.5v2.5h-2.5zM146.2 201.4h2.5v2.5h-2.5zM146.2 203.9h2.5v2.5h-2.5zM146.2 206.4h2.5v2.5h-2.5zM146.2 208.9h2.5v2.5h-2.5z"/>
<path d="M146.2 211.4h2.5v2.5h-2.5zM146.2 213.9h2.5v2.5h-2.5zM146.2 216.4h2.5v2.5h-2.5zM146.2 218.9h2.5v2.5h-2.5zM148.7 201.4h2.5v2.5h-2.5zM148.7 203.9h2.5v2.5h-2.5zM148.7 206.4h2.5v2.5h-2.5zM148.7 208.9h2.5v2.5h-2.5zM148.7 211.4h2.5v2.5h-2.5zM148.7 213.9h2.5v2.5h-2.5zM148.7 216.4h2.5v2.5h-2.5zM148.7 218.9h2.5v2.5h-2.5z"/>
<path d="M151.2 201.4h2.5v2.5h-2.5zM151.2 203.9h2.5v2.5h-2.5zM151.2 206.4h2.5v2.5h-2.5zM151.2 208.9h2.5v2.5h-2.5zM151.2 211.4h2.5v2.5h-2.5zM151.2 213.9h2.5v2.5h-2.5zM151.2 216.4h2.5v2.5h-2.5zM151.2 218.9h2.5v2.5h-2.5zM153.7 201.4h2.5v2.5h-2.5zM153.7 203.9h2.5v2.5h-2.5zM153.7 206.4h2.5v2.5h-2.5zM153.7 208.9h2.5v2.5h-2.5z"/>
<path d="M153.7 211.4h2.5v2.5h-2.5zM153.7 213.9h2.5v2.5h-2.5zM153.7 216.4h2.5v2.5h-2.5zM153.7 218.9h2.5v2.5h-2.5zM156.2 201.4h2.5v2.5h-2.5zM156.2 203.9h2.5v2.5h-2.5zM156.2 206.4h2.5v2.5h-2.5zM156.2 208.9h2.5v2.5h-2.5zM156.2 211.4h2.5v2.5h-2.5zM156.2 213.9h2.5v2.5h-2.5zM156.2 216.4h2.5v2.5h-2.5zM156.2 218.9h2.5v2.5h-2.5z"/>
<path d="M158.7 201.4h2.5v2.5h-2.5zM158.7 203.9h2.5v2.5h-2.5zM158.7 206.4h2.5v2.5h-2.5zM158.7 208.9h2.5v2.5h-2.5zM158.7 211.4h2.5v2.5h-2.5zM158.7 213.9h2.5v2.5h-2.5zM158.7 216.4h2.5v2.5h-2.5zM158.7 218.9h2.5v2.5h-2.5zM161.2 201.4h2.5v2.5h-2.5zM161.2 203.9h2.5v2.5h-2.5zM161.2 206.4h2.5v2.5h-2.5zM161.2 208.9h2.5v2.5h-2.5z"/>
<path d="M161.2 211.4h2.5v2.5h-2.5zM161.2 213.9h2.5v2.5h-2.5zM161.2 216.4h2.5v2.5h-2.5zM161.2 218.9h2.5v2.5h-2.5zM163.7 201.4h2.5v2.5h-2.5zM163.7 203.9h2.5v2.5h-2.5zM163.7 206.4h2.5v2.5h-2.5zM163.7 208.9h2.5v2.5h-2.5zM163.7 211.4h2.5v2.5h-2.5zM163.7 213.9h2.5v2.5h-2.5zM163.7 216.4h2.5v2.5h-2.5zM163.7 218.9h2.5v2.5h-2.5z"/>
<path d="M166.2 201.4h2.5v2.5h-2.5zM166.2 203.9h2.5v2.5h-2.5zM166.2 206.4h2.5v2.5h-2.5zM166.2 208.9h2.5v2.5h-2.5zM166.2 211.4h2.5v2.5h-2.5zM166.2 213.9h2.5v2.5h-2.5zM166.2 216.4h2.5v2.5h-2.5zM166.2 218.9h2.5v2.5h-2.5zM168.7 201.4h2.5v2.5h-2.5zM168.7 203.9h2.5v2.5h-2.5zM168.7 206.4h2.5v2.5h-2.5zM168.7 208.9h2.5v2.5h-2.5z"/>
<path d="M168.7 211.4h2.5v2.5h-2.5zM168.7 213.9h2.5v2.5h-2.5zM168.7 216.4h2.5v2.5h-2.5zM168.7 218.9h2.5v2.5h-2.5zM171.2 201.4h2.5v2.5h-2.5zM171.2 203.9h2.5v2.5h-2.5zM171.2 206.4h2.5v2.5h-2.5zM171.2 208.9h2.5v2.5h-2.5zM171.2 211.4h2.5v2.5h-2.5zM171.2 213.9h2.5v2.5h-2.5zM171.2 216.4h2.5v2.5h-2.5zM171.2 218.9h2.5v2.5h-2.5z"/>
<path d="M173.7 201.4h2.5v2.5h-2.5zM173.7 203.9h2.5v2.5h-2.5zM173.7 206.4h2.5v2.5h-2.5zM173.7 208.9h2.5v2.5h-2.5zM173.7 211.4h2.5v2.5h-2.5zM173.7 213.9h2.5v2.5h-2.5zM173.7 216.4h2.5v2.5h-2.5zM173.7 218.9h2.5v2.5h-2.5zM176.2 201.4h2.5v2.5h-2.5zM176.2 203.9h2.5v2.5h-2.5zM176.2 206.4h2.5v2.5h-2.5zM176.2 208.9h2.5v2.5h-2.5z"/>
<path d="M176.2 211.4h2.5v2.5h-2.5zM176.2 213.9h2.5v2.5h-2.5zM176.2 216.4h2.5v2.5h-2.5zM176.2 218.9h2.5v2.5h-2.5zM178.7 201.4h2.5v2.5h-2.5zM178.7 203.9h2.5v2.5h-2.5zM178.7 206.4h2.5v2.5h-2.5zM178.7 208.9h2.5v2.5h-2.5zM178.7 211.4h2.5v2.5h-2.5zM178.7 213.9h2.5v2.5h-2.5zM178.7 216.4h2.5v2.5h-2.5zM178.7 218.9h2.5v2.5h-2.5z"/>
<path d="M181.2 201.4h2.5v2.5h-2.5zM181.2 203.9h2.5v2.5h-2.5zM181.2 206.4h2.5v2.5h-2.5zM181.2 208.9h2.5v2.5h-2.5zM181.2 211.4h2.5v2.5h-2.5zM181.2 213.9h2.5v2.5h-2.5zM181.2 216.4h2.5v2.5h-2.5zM181.2 218.9h2.5v2.5h-2.5zM183.7 201.4h2.5v2.5h-2.5zM183.7 203.9h2.5v2.5h-2.5zM183.7 206.4h2.5v2.5h-2.5zM183.7 208.9h2.5v2.5h-2.5z"/>
<path d="M183.7 211.4h2.5v2.5h-2.5zM183.7 213.9h2.5v2.5h-2.5zM183.7 216.4h2.5v2.5h-2.5zM183.7 218.9h2.5v2.5h-2.5zM186.2 201.4h2.5v2.5h-2.5zM186.2 203.9h2.5v2.5h-2.5zM186.2 206.4h2.5v2.5h-2.5zM186.2 208.9h2.5v2.5h-2.5zM186.2 211.4h2.5v2.5h-2.5zM186.2 213.9h2.5v2.5h-2.5zM186.2 216.4h2.5v2.5h-2.5zM186.2 218.9h2.5v2.5h-2.5z"/>
<path d="M188.7 201.4h2.5v2.5h-2.5zM188.7 203.9h2.5v2.5h-2.5zM188.7 206.4h2.5v2.5h-2.5zM188.7 208.9h2.5v2.5h-2.5zM188.7 211.4h2.5v2.5h-2.5zM188.7 213.9h2.5v2.5h-2.5zM188.7 216.4h2.5v2.5h-2.5zM188.7 218.9h2.5v2.5h-2.5zM191.2 201.4h2.5v2.5h-2.5zM191.2 203.9h2.5v2.5h-2.5zM191.2 206.4h2.5v2.5h-2.5zM191.2 208.9h2.5v2.5h-2.5z"/>
<path d="M191.2 211.4h2.5v2.5h-2.5zM191.2 213.9h2.5v2.5h-2.5zM191.2 216.4h2.5v2.5h-2.5zM191.2 218.9h2.5v2.5h-2.5zM193.7 201.4h2.5v2.5h-2.5zM193.7 203.9h2.5v2.5h-2.5zM193.7 206.4h2.5v2.5h-2.5zM193.7 208.9h2.5v2.5h-2.5zM193.7 211.4h2.5v2.5h-2.5zM193.7 213.9h2.5v2.5h-2.5zM193.7 216.4h2.5v2.5h-2.5zM193.7 218.9h2.5v2.5h-2.5z"/>
<path d="M146.2 221.4h2.5v2.5h-2.5zM146.2 223.9h2.5v2.5h-2.5zM146.2 226.4h2.5v2.5h-2.5zM146.2 228.9h2.5v2.5h-2.5zM148.7 221.4h2.5v2.5h-2.5zM148.7 223.9h2.5v2.5h-2.5zM148.7 226.4h2.5v2.5h-2.5zM148.7 228.9h2.5v2.5h-2.5zM151.2 221.4h2.5v2.5h-2.5zM151.2 223.9h2.5v2.5h-2.5zM151.2 226.4h2.5v2.5h-2.5zM151.2 228.9h2.5v2.5h-2.5z"/>
<path d="M153.7 221.4h2.5v2.5h-2.5zM153.7 223.9h2.5v2.5h-2.5zM153.7 226.4h2.5v2.5h-2.5zM153.7 228.9h2.5v2.5h-2.5zM156.2 221.4h2.5v2.5h-2.5zM156.2 223.9h2.5v2.5h-2.5zM156.2 226.4h2.5v2.5h-2.5zM156.2 228.9h2.5v2.5h-2.5zM158.7 221.4h2.5v2.5h-2.5zM158.7 223.9h2.5v2.5h-2.5zM158.7 226.4h2.5v2.5h-2.5zM158.7 228.9h2.5v2.5h-2.5z"/>
<path d="M161.2 221.4h2.5v2.5h-2.5zM161.2 223.9h2.5v2.5h-2.5zM161.2 226.4h2.5v2.5h-2.5zM161.2 228.9h2.5v2.5h-2.5zM163.7 221.4h2.5v2.5h-2.5zM163.7 223.9h2.5v2.5h-2.5zM163.7 226.4h2.5v2.5h-2.5zM163.7 228.9h2.5v2.5h-2.5zM166.2 221.4h2.5v2.5h-2.5zM166.2 223.9h2.5v2.5h-2.5zM166.2 226.4h2.5v2.5h-2.5zM166.2 228.9h2.5v2.5h-2.5z"/>
<path d="M168.7 221.4h2.5v2.5h-2.5zM168.7 223.9h2.5v2.5h-2.5zM168.7 226.4h2.5v2.5h-2.5zM168.7 228.9h2.5v2.5h-2.5zM171.2 221.4h2.5v2.5h-2.5zM171.2 223.9h2.5v2.5h-2.5zM171.2 226.4h2.5v2.5h-2.5zM171.2 228.9h2.5v2.5h-2.5zM173.7 221.4h2.5v2.5h-2.5zM173.7 223.9h2.5v2.5h-2.5zM173.7 226.4h2.5v2.5h-2.5zM173.7 228.9h2.5v2.5h-2.5z"/>
<path d="M176.2 221.4h2.5v2.5h-2.5zM176.2 223.9h2.5v2.5h-2.5zM176.2 226.4h2.5v2.5h-2.5zM176.2 228.9h2.5v2.5h-2.5zM178.7 221.4h2.5v2.5h-2.5zM178.7 223.9h2.5v2.5h-2.5zM178.7 226.4h2.5v2.5h-2.5zM178.7 228.9h2.5v2.5h-2.5zM181.2 221.4h2.5v2.5h-2.5zM181.2 223.9h2.5v2.5h-2.5zM181.2 226.4h2.5v2.5h-2.5zM181.2 228.9h2.5v2.5h-2.5z"/>
<path d="M183.7 221.4h2.5v2.5h-2.5zM183.7 223.9h2.5v2.5h-2.5zM183.7 226.4h2.5v2.5h-2.5zM183.7 228.9h2.5v2.5h-2.5zM186.2 221.4h2.5v2.5h-2.5zM186.2 223.9h2.5v2.5h-2.5zM186.2 226.4h2.5v2.5h-2.5zM186.2 228.9h2.5v2.5h-2.5zM188.7 221.4h2.5v2.5h-2.5zM188.7 223.9h2.5v2.5h-2.5zM188.7 226.4h2.5v2.5h-2.5zM188.7 228.9h2.5v2.5h-2.5z"/>
<path d="M191.2 221.4h2.5v2.5h-2.5zM191.2 223.9h2.5v2.5h-2.5zM191.2 226.4h2.5v2.5h-2.5zM191.2 228.9h2.5v2.5h-2.5zM193.7 221.4h2.5v2.5h-2.5zM193.7 223.9h2.5v2.5h-2.5zM193.7 226.4h2.5v2.5h-2.5zM193.7 228.9h2.5v2.5h-2.5z"/>
</g>
<g font-size="21.4" fill="#ed1c24">
<text x="39.1" y="171.5" transform="rotate(-28 39.1 171.5)">SUPERSEDED</text>
<text x="70" y="182" transform="rotate(-28 70 182)">BY ETM12</text>
<text x="103.1" y="191.3" transform="rotate(-28 103.1 191.3)">03/18</text>
</g>
<g font-size="7.1" fill="#231f20">
<text x="100" y="248.2">TEMPORARY WARNING SIGNS</text>
<text x="175.4" y="274">TC1023</text>
</g>
<text font-size="5.6" fill="#231f20" x="116.1" y="257.1">“CYCLE RACING AHEAD”</text>
<g font-size="4.2" fill="#231f20">
<text x="101.8" y="118.8">Sign 1</text>
<text x="52.8" y="173">Sign 2</text>
<text x="151.7" y="173">Sign 3</text>
<text x="14.9" y="267">Planning, Design and Operations Division</text>
<text x="29.4" y="272.6">Traffic Engineering Section</text>
<text x="174.5" y="285.5">A</text>
<text x="180.3" y="285.5">B</text>
</g>
<g font-size="3.9" fill="#231f20">
<text x="107.6" y="35.9">900</text>
<text x="68.4" y="43.4">115</text>
<text x="87.4" y="43.4">300</text>
<text x="107" y="43.4">70</text>
<text x="126.2" y="43.4">300</text>
<text x="146.9" y="43.4">115</text>
<text x="52.8" y="55">50</text>
<text x="50.5" y="68.5">200</text>
<text x="52.8" y="80.7">45</text>
<text x="163.4" y="82.5">600</text>
<text x="45.3" y="88">100EM</text>
<text x="52.8" y="95">40</text>
<text x="45.3" y="102">100EM</text>
<text x="52.8" y="108.5">30</text>
<text x="52.9" y="115.2">25</text>
<text x="59" y="146.9">750</text>
<text x="153.6" y="146.9">750</text>
<text x="21.5" y="155.4">50</text>
<text x="116.1" y="155.4">50</text>
<text x="16" y="159.9">60DN</text>
<text x="98.1" y="159.4">150</text>
<text x="110.6" y="159.9">60CN</text>
<text x="192.6" y="159.4">150</text>
<text x="21.5" y="163.5">32</text>
<text x="23.6" y="167.4">8</text>
<text x="116.1" y="163.5">32</text>
<text x="118.1" y="167.4">8</text>
<text x="19.1" y="193.1">Note:</text>
<text x="19.1" y="197.7">Sign 1 to be used on the roadside,</text>
<text x="19.1" y="202.4">Signs 2 and 3 on the following and</text>
<text x="19.1" y="207">leading vehicles respectively.</text>
<text x="19.1" y="218.3">Colour Legend</text>
</g>
<g font-size="3.8" fill="#231f20">
<text x="28.9" y="225.2">Black (legend and border)</text>
<text x="28.9" y="233.4">Retroreflective yellow (background)</text>
</g>
<g font-size="3.5" fill="#231f20">
<text x="16.7" y="280.4">Designed</text>
<text x="42.7" y="280.4">Checked</text>
<text x="69.7" y="280.4">Scale</text>
<text x="98.5" y="281.3">PRINCIPAL ENGINEER</text>
<text x="154.4" y="276.2">13/06/07</text>
<text x="158.5" y="281">Date</text>
<text x="17" y="284.8">RH 05/98</text>
<text x="42.7" y="284.8">DJ 06/07</text>
<text x="69.7" y="285">Not to Scale</text>
<text x="98.5" y="285.1">(Traffic Engineering)</text>
</g>
<text font-size="3.4" fill="#231f20" x="96.3" y="266.3">ORIGINAL APPROVED AS OFFICIAL TRAFFIC SIGN</text>
</svg>
